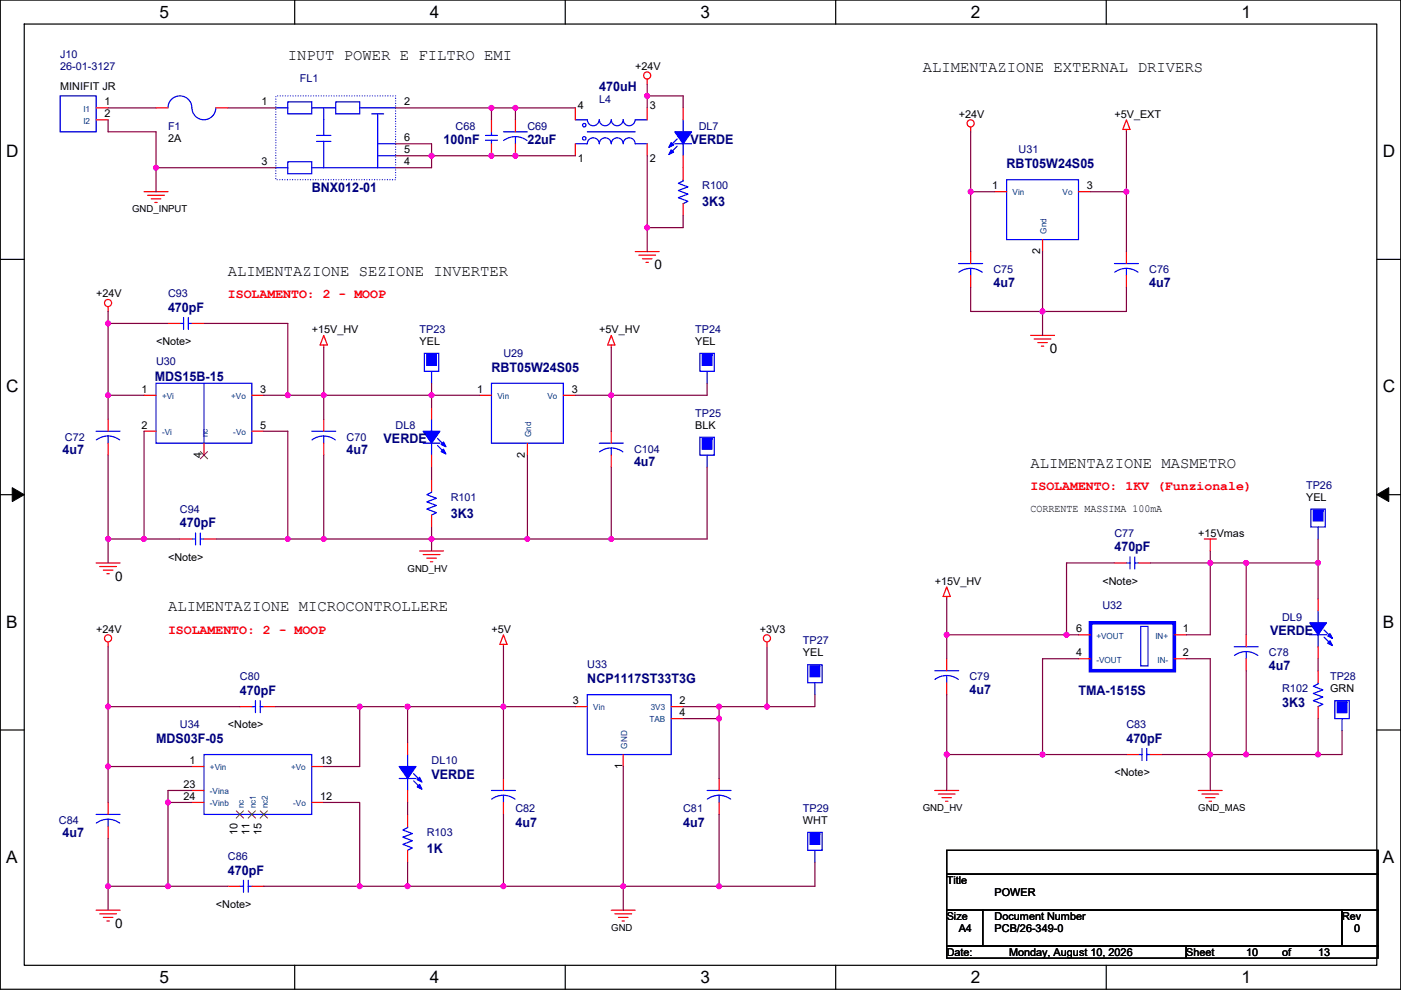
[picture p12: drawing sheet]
<svg xmlns="http://www.w3.org/2000/svg" width="297mm" height="210mm" viewBox="0 0 297 210" stroke-linecap="round" stroke-linejoin="round" font-family="sans-serif">
<path d="M.1 0h296.9v209.8h-296.9zM5.1 5.1h286.8v199.6h-286.8z" fill="none" stroke="#000" stroke-width=".25"/>
<g fill="#fff">
<path d="M33.8 .5h2v4.1h-2z"/>
<path d="M33.8 205.3h2v4h-2z"/>
</g>
<path d="M62.5 0v5.1M62.5 204.7v5.1" fill="none" stroke="#000" stroke-width=".25"/>
<g fill="#fff">
<path d="M91.1 .5h2.1v4.1h-2.1z"/>
<path d="M91.1 205.3h2.1v4h-2.1z"/>
</g>
<path d="M119.8 0v5.1M119.8 204.7v5.1" fill="none" stroke="#000" stroke-width=".25"/>
<g fill="#fff">
<path d="M148.5 .5h2v4.1h-2z"/>
<path d="M148.5 205.3h2v4h-2z"/>
</g>
<path d="M177.2 0v5.1M177.2 204.7v5.1" fill="none" stroke="#000" stroke-width=".25"/>
<g fill="#fff">
<path d="M205.8 .5h2.1v4.1h-2.1z"/>
<path d="M205.8 205.3h2.1v4h-2.1z"/>
</g>
<path d="M234.5 0v5.1M234.5 204.7v5.1" fill="none" stroke="#000" stroke-width=".25"/>
<g fill="#fff">
<path d="M263.2 .5h2v4.1h-2z"/>
<path d="M263.2 205.3h2v4h-2z"/>
<path d="M1.3 30.1h2.7v4h-2.7z"/>
<path d="M293.2 30.1h2.6v4h-2.6z"/>
<path d="M1.3 80h2.7v4h-2.7z"/>
<path d="M293.2 80h2.6v4h-2.6z"/>
</g>
<path d="M.1 55h5M291.9 55h5.1" fill="none" stroke="#000" stroke-width=".25"/>
<g fill="#fff">
<path d="M1.3 129.9h2.5v4h-2.5z"/>
<path d="M293.2 129.9h2.4v4h-2.4z"/>
</g>
<path d="M.1 104.9h5M291.9 104.9h5.1" fill="none" stroke="#000" stroke-width=".25"/>
<path d="M2.6 103.4l2.5 1.5-2.5 1.5zM291.9 104.9l2.5-1.5v3z" fill="#000" stroke="#000" stroke-width=".21"/>
<g fill="#fff">
<path d="M1.3 179.8h2.5v4.1h-2.5z"/>
<path d="M293.2 179.8h2.4v4.1h-2.4z"/>
</g>
<path d="M.1 154.8h5M291.9 154.8h5.1M200.7 193.1h7.6v7.6h-7.6zM200.7 180.4h91.5v5h-91.5zM200.7 185.4h91.5v7.7h-91.5zM208.3 193.1h76.2v7.6h-76.2zM284.5 193.1h7.7v7.6h-7.7zM200.7 200.7h50.8v2.5h-50.8zM251.5 200.7h40.7v2.5h-40.7z" fill="none" stroke="#000" stroke-width=".25"/>
<g fill="none" stroke="#f00" stroke-width=".25">
<path d="M137.2 16.8v1M20.4 22.9h2.5M20.4 25.4h2.5M33.1 22.9h2.5M45.8 22.9h2.5M58.5 22.9h.1M58.5 35.6h.1M83.9 35.6h.1M83.9 22.9h.1M83.9 33h.1M83.9 30.5h.1M104.2 25.4v2.6"/>
<path d="M104.2 30.5v2.5M109.3 25.4v2.6M109.3 30.5v2.5M122 30.5v2.5M122 22.9v2.5M137.2 30.5v2.5M137.2 22.9v2.5M144.8 33v5.1M144.8 22.9v2.5M205.8 26.9v1.1M238.8 27.5v.5M238.8 25.4l.8 2.1h-1.5z"/>
<path d="M30.5 40.7h5.1M31.3 41.4h3.6M32.1 42.2h2M32.8 42.9h.5M134.7 53.4h5.1M135.4 54.1h3.6M136.2 54.9h2M137 55.6h.5M144.8 43.2v2.5M205.8 53.4v2.5M205.8 58.4v2.6M210.9 40.7h2.5"/>
<path d="M221 50.8v2.6M228.7 40.7h2.5M238.8 53.4v2.5M238.8 58.4v2.6M22.9 65v1.1M35.6 68.6h2.6M40.7 68.6h2.5M68.6 71.1l.8 2.1h-1.5zM68.6 73.2v.5M129.6 71.1l.8 2.1h-1.6zM129.6 73.2v.5M218.5 71.1h5.1"/>
<path d="M219.3 71.9h3.5M220 72.7h2.1M220.8 73.4h.5M22.9 88.9v2.6M22.9 94v2.5M30.5 83.8h2.6M30.5 91.5h2.6M43.2 94v2.5M53.4 83.8h2.5M53.4 91.5h2.5M68.6 88.9v2.6M68.6 94v2.5"/>
<path d="M91.5 81.3h.1M91.5 86.4v2.5M91.5 96.5v2.6M101.7 83.8h2.5M111.8 94v2.5M119.4 83.8h2.6M129.6 91.5v2.5M129.6 96.5v2.6M149.9 99.1h.1M149.9 81.3h.1M20.4 119.4h5.1M38.2 114.3h2.5"/>
<path d="M43.2 114.3h2.6M89 116.9h5M89.7 117.6h3.6M90.5 118.4h2M91.2 119.1h.6M91.5 109.2v2.6M91.5 101.6v2.6M236.3 119.4h2.5M241.4 119.4h2.5M255.3 114.3h2.6M256.6 114.3v2.6M279.5 114.3h.1"/>
<path d="M21.1 120.2h3.6M21.9 120.9h2M22.7 121.7h.5M22.9 136.2v1M106.7 134.6l.8 2.1h-1.5zM106.7 136.7v.5M162.6 136.2v1M200.7 126.5v.5M200.7 124.5l.8 2h-1.5zM200.7 139.7v2.6M228.7 139.7h2.5M228.7 134.6h2.5"/>
<path d="M249 134.6h2.5M249 139.7h2.5M264.2 134.6v2.6M264.2 139.7v2.6M279.5 127v2.6M279.5 137.2v2.5M50.9 149.9h2.5M55.9 149.9h2.6M86.4 157.5v2.5M122 149.9h2.5M142.3 149.9h2.5M142.3 152.4h2.5"/>
<path d="M172.8 147.3h.1M200.7 144.8v2.5M279.5 149.9v2.5M279.5 142.3v2.5M284.5 155h.1M22.9 170.2v2.5M22.9 175.3v2.5M40.7 162.6h2.5M40.7 167.7h2.5M40.7 170.2h2.5M50.9 172.7h.1M53.4 172.7h.1"/>
<path d="M55.9 172.7h.1M66.1 162.6h2.5M66.1 170.2h2.5M86.4 172.7v2.6M86.4 167.7v2.5M106.7 165.1v2.6M106.7 170.2v2.5M132.1 160v2.6M152.5 165.1v2.6M152.5 170.2v2.5M198.2 167.7h5.1M198.9 168.4h3.6"/>
<path d="M199.7 169.2h2M200.5 169.9h.5M238.8 160h2.6M243.9 160h2.5M254.1 167.7h5M254.8 168.4h3.6M255.6 169.2h2M256.3 169.9h.6M20.4 193.1h5.1M21.1 193.8h3.6M21.9 194.6h2M22.7 195.3h.5"/>
<path d="M48.3 188h2.6M53.4 188h2.5M86.4 180.4v2.5M129.6 193.1h5.1M130.4 193.8h3.5M131.1 194.6h2.1M131.9 195.3h.5M172.8 182.9h.1"/>
<circle cx="137.2" cy="16" r=".76"/>
<circle cx="205.8" cy="26.2" r=".76"/>
<circle cx="22.9" cy="64.3" r=".76"/>
<circle cx="22.9" cy="135.4" r=".76"/>
<circle cx="162.6" cy="135.4" r=".76"/>
</g>
<g fill="none" stroke="#00f" stroke-width=".25">
<path d="M12.8 20.3h7.6v7.7h-7.6zM35.6 22.9a2.53 2.53 0 0 1 2.5-2.6 2.53 2.53 0 0 1 2.6 2.6M40.7 22.9a2.53 2.53 0 0 0 2.5 2.5 2.53 2.53 0 0 0 2.6-2.5M58.5 22.9h2.5M58.5 35.6h2.5M61 21.6h5.1v2.6h-5.1zM61 34.3h5.1v2.6h-5.1zM66.1 22.9h2.5v5.8M67.1 28.7h3.1M67.1 30h3.1M68.6 22.9h2.6M68.6 30v5.6h-2.5"/>
<path d="M71.2 21.6h5.1v2.6h-5.1zM76.3 22.9h7.6M78.8 24.2h2.5M80.1 30.5h3.8M80.1 33h3.8M80.1 24.2v11.4h-11.5M80.1 35.6h3.8M102.9 28.7h2.6M102.9 29.7h2.6M104.2 29.7v.8M104.2 28v.7M106.7 28h5.1"/>
<path d="M106.8 29.8a4.1 4.1 0 0 1 4.9 0M109.3 29v1.5M122 30.5h2.5a1.26 1.26 0 0 1 1.3-1.3 1.26 1.26 0 0 1 1.2 1.3 1.27 1.27 0 0 1 1.3-1.3 1.27 1.27 0 0 1 1.3 1.3 1.27 1.27 0 0 1 1.2-1.3 1.27 1.27 0 0 1 1.3 1.3 1.27 1.27 0 0 1 1.3-1.3 1.27 1.27 0 0 1 1.3 1.3h2.5M122 25.4h2.5M124.5 25.4a1.27 1.27 0 0 0 1.3 1.3 1.27 1.27 0 0 0 1.3-1.3 1.27 1.27 0 0 0 1.2 1.3 1.27 1.27 0 0 0 1.3-1.3 1.26 1.26 0 0 0 1.3 1.3 1.26 1.26 0 0 0 1.2-1.3 1.27 1.27 0 0 0 1.3 1.3 1.27 1.27 0 0 0 1.3-1.3M124.5 28h10.2M134.7 25.4h2.5M143.1 30.5h3.5M143.6 29.5l-1.6 1.5M143.6 31l-1.6 1.5M144.8 38.1v.3l-1 .5 2.1 .7-2.1 .8 2.1 .8-2.1 .7 2.1 .8-1.1 .5M144.8 25.4v2.6"/>
<path d="M144.8 30.5v2.5M213.4 38.1h15.3v12.7h-15.3zM203.3 55.9h5M203.3 57.7a4.1 4.1 0 0 1 5 0M205.8 56.9v1.5M236.3 55.9h5.1M236.3 57.7a4.1 4.1 0 0 1 5 0M238.8 56.9v1.5M38.2 68.6h.7M38.9 67.3v2.6M39.9 67.3v2.6M39.9 68.6h.8"/>
<path d="M90 75h3v3.8h-3zM91.5 78.8v2.5M148.4 75h3v3.8h-3zM149.9 78.8v2.5M20.4 91.5h5.1M22.9 92.5l1 .1 1.5 .7M22.9 92.5l-1 .1-1.5 .7M22.9 92.5v1.5M33.1 81.3h20.3v12.7h-20.3zM43.2 81.3v12.7M66.1 91.5h5.1M66.1 93.3a4.1 4.1 0 0 1 5 0"/>
<path d="M68.6 92.5v1.5M89.7 94h3.6M91.5 88.9v2.6M91.5 94v2.5M92.8 93l1.5 1.5M92.8 94.5l1.5 1.5M104.2 81.3h15.2v12.7h-15.2zM127.1 94h5M127.1 95.8a4.1 4.1 0 0 1 5 0M129.6 95v1.5M148.4 92.7h3v3.8h-3zM149.9 96.5v2.6"/>
<path d="M40.7 114.3h.8M41.5 113.1v2.5M42.5 113.1v2.5M42.5 114.3h.7M91.5 104.2v.2l-1 .5 2 .8-2 .7 2 .8-2 .8 2 .7-1 .5M238.8 119.4h.8M239.6 118.1v2.6M240.6 118.1v2.6M240.6 119.4h.8M277.9 108h3.1v3.8h-3.1zM279.5 111.8v2.5M241.9 132.9h1.5v8.3h-1.5z"/>
<path d="M261.7 137.2h5.1M261.7 139a4.1 4.1 0 0 1 5 0M264.2 138.2v1.5M277.7 134.6h3.5M279.5 129.6v2.5M279.5 134.6v2.6M280.7 133.6l1.6 1.5M280.7 135.1l1.6 1.6M53.4 149.9h.8M54.2 148.6v2.6M55.2 148.6v2.6M55.2 149.9h.7"/>
<path d="M124.5 147.3h17.8v12.7h-17.8zM171.3 141h3v3.8h-3zM172.8 144.8v2.5M198.2 142.3h5.1M198.2 144.1a4.1 4.1 0 0 1 5 0M200.7 143.3v1.5M242.1 158.8v2.5M243.1 158.8v2.5M279.5 144.8v.3l-1.1 .5 2.1 .7-2.1 .8 2.1 .7-2.1 .8 2.1 .8-1 .5M283 148.6h3.1v3.8h-3.1zM284.5 152.4v2.6M20.4 172.7h5.1"/>
<path d="M22.9 173.8l1 .1 1.5 .7M22.9 173.8l-1 .1-1.5 .7M22.9 173.8v1.5M43.2 160h22.9v12.7h-22.9zM84.6 165.1h3.6M86.4 175.3v.2l-1 .5 2 .8-2 .8 2 .7-2 .8 2 .8-1 .5M86.4 160v2.6M86.4 165.1v2.6M87.7 164.1l1.5 1.5M87.7 165.6l1.5 1.6M104.2 167.7h5.1M104.2 169.5a4.1 4.1 0 0 1 5 0"/>
<path d="M106.7 168.7v1.5M149.9 167.7h5.1M152.4 168.7l1.1 .1 1.4 .7M152.4 168.7l-1 .1-1.4 .7M152.5 168.7v1.5M171.3 176.6h3v3.8h-3zM241.4 160h.7M243.1 160h.8M50.9 188h.7M51.6 186.7v2.6M52.6 186.7v2.6M52.6 188h.8"/>
<path d="M172.8 180.4v2.5"/>
<circle cx="123.9" cy="29.3" r=".38"/>
<circle cx="123.9" cy="26.6" r=".38"/>
</g>
<path d="M42.5 95.8l1.5 1.5M44 95.8l-1.5 1.5M50.1 172l1.5 1.5M51.6 172l-1.5 1.5M52.6 172l1.6 1.5M54.2 172l-1.6 1.5M55.2 172l1.5 1.5M56.7 172l-1.5 1.5" fill="none" stroke="#804000" stroke-width=".21"/>
<g fill="#00f" stroke="#00f" stroke-width=".25">
<path d="M171.8 176.8v2.3h2v-2.3z" fill-rule="evenodd"/>
<path d="M278.4 108.2v2.3h2.1v-2.3z" fill-rule="evenodd"/>
<path d="M148.9 93v2.3h2v-2.3z" fill-rule="evenodd"/>
<path d="M90.5 75.2v2.3h2v-2.3z" fill-rule="evenodd"/>
<path d="M283.5 148.9v2.3h2.1v-2.3z" fill-rule="evenodd"/>
<path d="M148.9 75.2v2.3h2v-2.3z" fill-rule="evenodd"/>
<path d="M143.1 28h3.5l-1.8 2.5z" fill-rule="evenodd"/>
<path d="M142.3 31.8l.5 .5-1 .5z" fill-rule="evenodd"/>
<path d="M142.3 30.2l.5 .6-1 .5z" fill-rule="evenodd"/>
<path d="M89.7 91.5h3.6l-1.8 2.5z" fill-rule="evenodd"/>
<path d="M94 95.3l.5 1-1-.5z" fill-rule="evenodd"/>
<path d="M94 93.7l.5 1.1-1-.5z" fill-rule="evenodd"/>
<path d="M171.8 141.2v2.3h2v-2.3z" fill-rule="evenodd"/>
<path d="M277.7 132.1h3.5l-1.7 2.5z" fill-rule="evenodd"/>
<path d="M282 135.9l.5 1-1-.5z" fill-rule="evenodd"/>
<path d="M282 134.4l.5 1-1-.5z" fill-rule="evenodd"/>
<path d="M84.6 162.6h3.6l-1.8 2.5z" fill-rule="evenodd"/>
<path d="M89 166.4l.5 1-1-.5z" fill-rule="evenodd"/>
<path d="M89 164.9l.5 1-1-.5z" fill-rule="evenodd"/>
</g>
<path d="M231.2 132.1h17.8v10.2h-17.8z" fill="none" stroke="#00f" stroke-width=".76"/>
<path d="M58.5 20.3h25.4v17.8h-25.4z" fill="none" stroke="#00f" stroke-width=".25" stroke-dasharray="0 .5"/>
<g fill="none" stroke="#800040" stroke-width=".25">
<path d="M137.2 17.8v2.5M22.9 22.9h10.2M22.9 25.4v2.6h10.2v7.6M33.1 35.6h25.4M33.1 35.6v5.1M48.3 22.9h10.2M83.9 30.5h7.6v2.5M83.9 33h7.6M83.9 22.9h20.3M91.5 33v2.6h-7.6M91.5 33h30.5M104.2 22.9h5.1"/>
<path d="M104.2 22.9v2.5M109.3 22.9v2.5M109.3 22.9h12.7M137.2 33v15.3M137.2 20.3v2.6M137.2 20.3h7.6v2.6M205.8 28v12.7M238.8 28v12.7M137.2 48.3v5.1M144.8 45.7v2.6h-7.6M205.8 40.7v12.7M205.8 40.7h5.1"/>
<path d="M221 53.4v12.7M231.2 40.7h7.6M238.8 40.7v12.7M22.9 66.1v2.5M22.9 68.6h12.7M22.9 68.6v15.2M43.2 68.6h17.8v15.2M68.6 73.7v10.1M129.6 73.7v10.1M205.8 61v5.1h15.2M221 66.1v5M238.8 61v5.1h-17.8"/>
<path d="M22.9 96.5v17.8M22.9 83.8h7.6M22.9 83.8v5.1M30.5 91.5v22.8M55.9 83.8h5.1M55.9 91.5h5.1v22.8M61 83.8h7.6M68.6 83.8v5.1M68.6 96.5v17.8M68.6 83.8h22.9M91.5 83.8h10.2M91.5 81.3v2.5"/>
<path d="M91.5 83.8v2.6M91.5 99.1v2.5M111.8 96.5v17.8M122 83.8h7.6M129.6 83.8v7.7M129.6 99.1v15.2M149.9 81.3v2.5h-20.3M149.9 99.1v15.2h-20.3M22.9 114.3h7.6M22.9 114.3v5.1M30.5 114.3h7.7M45.8 114.3h15.2"/>
<path d="M61 114.3h7.6M68.6 114.3h22.9M91.5 111.8v2.5M91.5 114.3v2.6M91.5 114.3h20.3M111.8 114.3h17.8M236.3 119.4h-10.2v15.2M243.9 119.4h12.7v15.2h-5.1M256.6 116.9v2.5h7.6M264.2 119.4v15.2M264.2 119.4h15.3M279.5 119.4v7.6"/>
<path d="M279.5 114.3v5.1M22.9 137.2v12.7M106.7 137.2v12.7M162.6 137.2v12.7M200.7 127v7.6M200.7 134.6h25.4M200.7 134.6v5.1M226.1 134.6h2.6M228.7 139.7h-7.7v20.3M251.5 139.7h5.1v20.3M279.5 139.7v2.6M22.9 149.9h28"/>
<path d="M22.9 149.9v12.7M58.5 149.9h17.8M76.3 149.9v12.7h-7.7M76.3 149.9h10.1M106.7 149.9h-20.3v7.6M106.7 149.9v15.2M106.7 149.9h15.3M144.8 152.4h7.7M144.8 149.9h7.7M152.5 152.4v12.7M152.5 149.9h10.1M152.5 149.9v2.5"/>
<path d="M172.8 147.3v2.6h-10.2M200.7 147.3v12.7M264.2 142.3v17.7M279.5 152.4v7.6M284.5 155v5h-5M22.9 162.6h17.8M22.9 162.6v7.6M22.9 177.8v10.2M35.6 170.2v17.8M35.6 170.2h5.1M40.7 167.7h-5.1v2.5M68.6 170.2h7.7v17.8"/>
<path d="M86.4 170.2v2.5M106.7 172.7v15.3M132.1 162.6v25.4M152.5 172.7v15.3M200.7 160h20.3M200.7 160v7.7M221 160h17.8M246.4 160h10.2M256.6 160v7.7M256.6 160h7.6M264.2 160h15.3M22.9 188h12.7"/>
<path d="M22.9 188v5.1M35.6 188h12.7M55.9 188h20.4M76.3 188h10.1M86.4 188h20.3M86.4 182.9v5.1M106.7 188h25.4M132.1 188v5.1M132.1 188h20.4M172.8 182.9v5.1h-20.3"/>
</g>
<g fill="#f0f" stroke="#f0f" stroke-width=".25">
<circle cx="106.7" cy="149.9" r=".5"/>
<circle cx="162.6" cy="149.9" r=".5"/>
<circle cx="152.4" cy="149.9" r=".5"/>
<circle cx="152.4" cy="152.4" r=".5"/>
<circle cx="106.7" cy="188" r=".5"/>
<circle cx="132.1" cy="188" r=".5"/>
<circle cx="152.4" cy="188" r=".5"/>
<circle cx="104.2" cy="22.9" r=".5"/>
<circle cx="33.1" cy="35.6" r=".5"/>
<circle cx="200.7" cy="134.6" r=".5"/>
<circle cx="226.1" cy="134.6" r=".5"/>
<circle cx="256.6" cy="119.4" r=".5"/>
<circle cx="200.7" cy="160" r=".5"/>
<circle cx="22.9" cy="188" r=".5"/>
<circle cx="35.6" cy="170.2" r=".5"/>
<circle cx="22.9" cy="162.6" r=".5"/>
<circle cx="22.9" cy="149.9" r=".5"/>
<circle cx="76.2" cy="149.9" r=".5"/>
<circle cx="221" cy="160" r=".5"/>
<circle cx="256.6" cy="160" r=".5"/>
<circle cx="86.4" cy="149.9" r=".5"/>
<circle cx="35.6" cy="188" r=".5"/>
<circle cx="76.2" cy="188" r=".5"/>
<circle cx="86.4" cy="188" r=".5"/>
<circle cx="91.5" cy="33" r=".5"/>
<circle cx="109.3" cy="33" r=".5"/>
<circle cx="109.3" cy="22.9" r=".5"/>
<circle cx="104.2" cy="33" r=".5"/>
<circle cx="137.2" cy="20.3" r=".5"/>
<circle cx="137.2" cy="48.3" r=".5"/>
<circle cx="279.4" cy="119.4" r=".5"/>
<circle cx="264.2" cy="119.4" r=".5"/>
<circle cx="279.4" cy="160" r=".5"/>
<circle cx="264.2" cy="160" r=".5"/>
<circle cx="129.6" cy="83.8" r=".5"/>
<circle cx="91.5" cy="83.8" r=".5"/>
<circle cx="68.6" cy="83.8" r=".5"/>
<circle cx="22.9" cy="114.3" r=".5"/>
<circle cx="68.6" cy="114.3" r=".5"/>
<circle cx="111.8" cy="114.3" r=".5"/>
<circle cx="129.6" cy="114.3" r=".5"/>
<circle cx="91.5" cy="114.3" r=".5"/>
<circle cx="205.8" cy="40.6" r=".5"/>
<circle cx="238.8" cy="40.6" r=".5"/>
<circle cx="221" cy="66" r=".5"/>
<circle cx="30.5" cy="114.3" r=".5"/>
<circle cx="22.9" cy="83.8" r=".5"/>
<circle cx="22.9" cy="68.6" r=".5"/>
<circle cx="61" cy="83.8" r=".5"/>
<circle cx="61" cy="114.3" r=".5"/>
</g>
<g font-size="3.6">
<text x="33.8" y="3.8">5</text>
<text x="91.1" y="3.8">4</text>
<text x="148.5" y="3.8">3</text>
<text x="205.8" y="3.8">2</text>
<text x="263.2" y="3.8">1</text>
<text x="1.3" y="33.3">D</text>
<text x="293.2" y="33.3">D</text>
<text x="1.3" y="83.2">C</text>
<text x="293.2" y="83.2">C</text>
<text x="1.3" y="133.2">B</text>
<text x="293.2" y="133.2">B</text>
<text x="1.3" y="183.1">A</text>
<text x="293.2" y="183.1">A</text>
<text x="33.8" y="208.5">5</text>
<text x="91.1" y="208.5">4</text>
<text x="148.5" y="208.5">3</text>
<text x="205.8" y="208.5">2</text>
<text x="263.2" y="208.5">1</text>
</g>
<g font-size="3.3">
<text x="61" y="12.8">INPUT POWER E FILTRO EMI</text>
<text x="195.6" y="15.4">ALIMENTAZIONE EXTERNAL DRIVERS</text>
<text x="48.3" y="58.5">ALIMENTAZIONE SEZIONE INVERTER</text>
<text x="218.5" y="99.2">ALIMENTAZIONE MASMETRO</text>
<text x="35.6" y="129.7">ALIMENTAZIONE MICROCONTROLLERE</text>
</g>
<g font-size="2.8" fill="#000080">
<text x="127.1" y="19.4">470uH</text>
<text x="94" y="30.5">100nF</text>
<text x="111.8" y="30.5">22uF</text>
<text x="146.4" y="30.5">VERDE</text>
<text x="213.4" y="35.6">RBT05W24S05</text>
<text x="66.1" y="40.7">BNX012-01</text>
<text x="148.9" y="43.8">3K3</text>
<text x="210.6" y="60.8">4u7</text>
<text x="243.6" y="60.8">4u7</text>
<text x="35.6" y="66.1">470pF</text>
<text x="32.8" y="80.8">MDS15B-15</text>
<text x="104.2" y="78.8">RBT05W24S05</text>
<text x="81.3" y="94">VERDE</text>
<text x="13.3" y="96.3">4u7</text>
<text x="73.5" y="96.3">4u7</text>
<text x="134.4" y="98.9">4u7</text>
<text x="38.2" y="111.8">470pF</text>
<text x="95.6" y="109.8">3K3</text>
<text x="236.3" y="116.9">470pF</text>
<text x="269.3" y="134.7">VERDE</text>
<text x="269" y="142">4u7</text>
<text x="50.9" y="147.4">470pF</text>
<text x="124.5" y="144.8">NCP1117ST33T3G</text>
<text x="205.5" y="147.1">4u7</text>
<text x="228.7" y="147.4">TMA-1515S</text>
<text x="271.8" y="149.9">3K3</text>
<text x="33.1" y="157.5">MDS03F-05</text>
<text x="238.8" y="157.5">470pF</text>
<text x="91.5" y="165.2">VERDE</text>
<text x="13.3" y="177.6">4u7</text>
<text x="109.3" y="175.3">4u7</text>
<text x="144.8" y="175.3">4u7</text>
<text x="48.3" y="185.5">470pF</text>
<text x="90.5" y="180.9">1K</text>
</g>
<g font-size="2.8">
<text x="138.7" y="57.1">0</text>
<text x="222.6" y="74.9">0</text>
<text x="24.4" y="123.2">0</text>
<text x="24.4" y="196.8">0</text>
</g>
<g font-size="2.8" fill="#f00">
<text x="48.3" y="63.3">ISOLAMENTO: 2 - MOOP</text>
<text x="218.5" y="103.9">ISOLAMENTO: 1KV (Funzionale)</text>
<text x="35.6" y="134.4">ISOLAMENTO: 2 - MOOP</text>
</g>
<g font-size="2.3" fill="#000080">
<text x="12.8" y="12.2">J10</text>
<text x="12.8" y="14.8">26-01-3127</text>
<text x="63.6" y="17.3">FL1</text>
<text x="127.1" y="21.9">L4</text>
<text x="35.6" y="27.5">F1</text>
<text x="96.6" y="27.5">C68</text>
<text x="111.8" y="27.5">C69</text>
<text x="148.1" y="27.5">DL7</text>
<text x="216" y="32.6">U31</text>
<text x="148.9" y="40.2">R100</text>
<text x="210.6" y="58">C75</text>
<text x="243.6" y="58">C76</text>
<text x="35.6" y="63">C93</text>
<text x="89" y="70.7">TP23</text>
<text x="147.4" y="70.7">TP24</text>
<text x="33.1" y="77.5">U30</text>
<text x="106.7" y="75.7">U29</text>
<text x="147.4" y="88.4">TP25</text>
<text x="13.8" y="93.5">C72</text>
<text x="73.5" y="93.5">C70</text>
<text x="83.9" y="91">DL8</text>
<text x="134.4" y="96.1">C104</text>
<text x="95.6" y="106.2">R101</text>
<text x="276.9" y="103.7">TP26</text>
<text x="38.2" y="108.8">C94</text>
<text x="236.3" y="113.8">C77</text>
<text x="233.7" y="129.1">U32</text>
<text x="271.8" y="131.6">DL9</text>
<text x="170.2" y="136.7">TP27</text>
<text x="124.5" y="141.8">U33</text>
<text x="269" y="139.2">C78</text>
<text x="50.9" y="144.3">C80</text>
<text x="205.5" y="144.3">C79</text>
<text x="271.8" y="146.9">R102</text>
<text x="282" y="144.3">TP28</text>
<text x="38.2" y="154.5">U34</text>
<text x="238.8" y="154.5">C83</text>
<text x="91.5" y="162.1">DL10</text>
<text x="109.3" y="172.3">C82</text>
<text x="144.8" y="172.3">C81</text>
<text x="170.2" y="172.3">TP29</text>
<text x="12.5" y="174.8">C84</text>
<text x="90.5" y="177.3">R103</text>
<text x="48.3" y="182.4">C86</text>
</g>
<g font-size="2.3">
<text x="134.7" y="14.8">+24V</text>
<text x="12.8" y="19.1">MINIFIT JR</text>
<text x="22.2" y="22.4">1</text>
<text x="55.4" y="22.4">1</text>
<text x="85.7" y="22.4">2</text>
<text x="122.5" y="23.2">4</text>
<text x="137.7" y="23.2">3</text>
<text x="22.2" y="24.9">2</text>
<text x="85.7" y="30">6</text>
<text x="203.3" y="24.9">+24V</text>
<text x="236.3" y="24.9">+5V_EXT</text>
<text x="35.6" y="30">2A</text>
<text x="55.4" y="35.1">3</text>
<text x="85.7" y="35.1">4</text>
<text x="85.7" y="32.5">5</text>
<text x="122.5" y="34.3">1</text>
<text x="137.7" y="34.3">2</text>
<text x="210.4" y="40.1">1</text>
<text x="230.4" y="40.1">3</text>
<text x="220.5" y="53.9" transform="rotate(-90 220.5 53.9)">2</text>
<text x="20.4" y="63">+24V</text>
<text x="66.1" y="70.7">+15V_HV</text>
<text x="127.1" y="70.7">+5V_HV</text>
<text x="33.1" y="73.2">&lt;Note&gt;</text>
<text x="89" y="73.2">YEL</text>
<text x="147.4" y="73.2">YEL</text>
<text x="30" y="83.3">1</text>
<text x="55.2" y="83.3">3</text>
<text x="101.2" y="83.3">1</text>
<text x="121.2" y="83.3">3</text>
<text x="30" y="90.9">2</text>
<text x="55.2" y="90.9">5</text>
<text x="147.4" y="91">BLK</text>
<text x="42.7" y="97.1" transform="rotate(-90 42.7 97.1)">4</text>
<text x="111.3" y="97.1" transform="rotate(-90 111.3 97.1)">2</text>
<text x="276.9" y="106.2">YEL</text>
<text x="218.5" y="108.5">CORRENTE MASSIMA 100mA</text>
<text x="254.1" y="113.8">+15Vmas</text>
<text x="35.6" y="118.9">&lt;Note&gt;</text>
<text x="198.2" y="124">+15V_HV</text>
<text x="233.7" y="124">&lt;Note&gt;</text>
<text x="20.4" y="134.2">+24V</text>
<text x="104.2" y="134.2">+5V</text>
<text x="161.1" y="134.2">+3V3</text>
<text x="228.2" y="134.1">6</text>
<text x="250.8" y="134.1">1</text>
<text x="170.2" y="139.2">YEL</text>
<text x="228.2" y="139.2">4</text>
<text x="250.8" y="139.2">2</text>
<text x="121.5" y="149.4">3</text>
<text x="144.1" y="149.4">2</text>
<text x="282" y="146.9">GRN</text>
<text x="48.3" y="154.5">&lt;Note&gt;</text>
<text x="144.1" y="151.9">4</text>
<text x="38.9" y="167.1">23</text>
<text x="40.2" y="162.1">1</text>
<text x="67.9" y="162.1">13</text>
<text x="132" y="163.1" transform="rotate(-90 132 163.1)">1</text>
<text x="236.3" y="164.6">&lt;Note&gt;</text>
<text x="38.9" y="169.7">24</text>
<text x="67.9" y="169.7">12</text>
<text x="50.3" y="177.1" transform="rotate(-90 50.3 177.1)">10</text>
<text x="52.9" y="177.1" transform="rotate(-90 52.9 177.1)">11</text>
<text x="55.4" y="177.1" transform="rotate(-90 55.4 177.1)">15</text>
<text x="170.2" y="174.8">WHT</text>
<text x="200.7" y="187.5">Title</text>
<text x="210.9" y="190">POWER</text>
<text x="45.8" y="192.6">&lt;Note&gt;</text>
<text x="200.7" y="195.1">Size</text>
<text x="203.3" y="197.7">A4</text>
<text x="210.9" y="195.1">Document Number</text>
<text x="210.9" y="197.7">PCB/26-349-0</text>
<text x="284.5" y="195.1">Rev</text>
<text x="287.1" y="197.7">0</text>
<text x="200.7" y="202.7">Date:</text>
<text x="213.9" y="202.7">Monday, August 10, 2026</text>
<text x="251.5" y="202.7">Sheet</text>
<text x="264.2" y="202.7">10</text>
<text x="271.8" y="202.7">of</text>
<text x="279.5" y="202.7">13</text>
</g>
<g font-size="2">
<text x="28" y="45">GND_INPUT</text>
<text x="86.4" y="121.2">GND_HV</text>
<text x="195.6" y="172">GND_HV</text>
<text x="254.1" y="172">GND_MAS</text>
<text x="129.6" y="197.4">GND</text>
</g>
<g font-size="1.8" fill="#004080">
<text x="17.7" y="23.7">I1</text>
<text x="17.7" y="26.2">I2</text>
<text x="214.7" y="41.5">Vin</text>
<text x="225.3" y="41.5">Vo</text>
<text x="221.9" y="49.6" transform="rotate(-90 221.9 49.6)">Gnd</text>
<text x="34.4" y="84.6">+Vi</text>
<text x="49" y="84.6">+Vo</text>
<text x="105.5" y="84.6">Vin</text>
<text x="116.1" y="84.6">Vo</text>
<text x="34.4" y="92.3">-Vi</text>
<text x="44.1" y="92.7" transform="rotate(-90 44.1 92.7)">nc</text>
<text x="49.5" y="92.3">-Vo</text>
<text x="112.6" y="92.7" transform="rotate(-90 112.6 92.7)">Gnd</text>
<text x="232.5" y="135.4">+VOUT</text>
<text x="245" y="135.4">IN+</text>
<text x="232.5" y="140.5">-VOUT</text>
<text x="245.4" y="140.5">IN-</text>
<text x="125.8" y="150.7">Vin</text>
<text x="137.7" y="153.2">TAB</text>
<text x="138" y="150.7">3V3</text>
<text x="133" y="158.8" transform="rotate(-90 133 158.8)">GND</text>
<text x="44.5" y="163.4">+Vin</text>
<text x="61.7" y="163.4">+Vo</text>
<text x="44.5" y="168.5">-Vina</text>
<text x="44.5" y="171">-Vinb</text>
<text x="51.7" y="171.5" transform="rotate(-90 51.7 171.5)">nc</text>
<text x="54.2" y="171.5" transform="rotate(-90 54.2 171.5)">nc1</text>
<text x="56.8" y="171.5" transform="rotate(-90 56.8 171.5)">nc2</text>
<text x="62.2" y="171">-Vo</text>
</g>
</svg>
